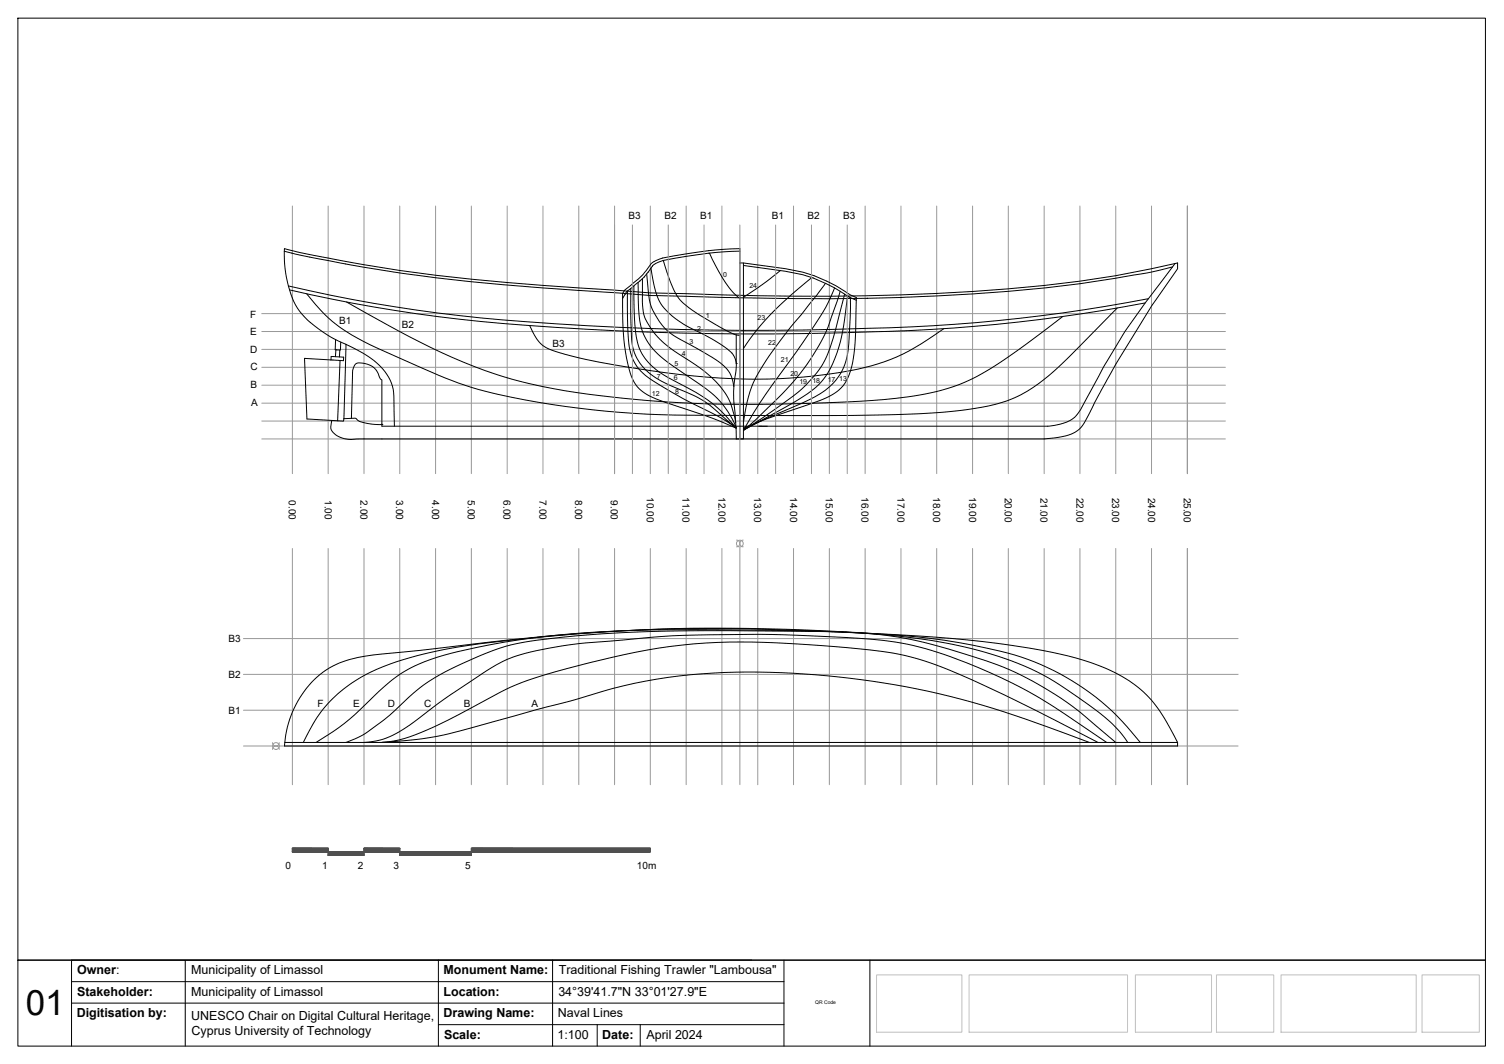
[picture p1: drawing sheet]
<svg xmlns="http://www.w3.org/2000/svg" width="420mm" height="297mm" viewBox="0 0 420 297" stroke-linecap="round" stroke-linejoin="round" font-family="sans-serif">
<g fill="none" stroke="#999" stroke-width=".28">
<path d="M81.7 57.5v74.7M91.7 57.5v74.7M101.7 57.5v74.7M111.7 57.5v74.7M121.7 57.5v74.7M131.7 57.5v74.7M141.7 57.5v74.7M151.7 57.5v74.7M161.7 57.5v74.7M171.7 57.5v74.7v-69.4M181.7 57.5v74.7M191.7 57.5v74.7"/>
<path d="M201.7 57.5v74.7M211.7 57.5v74.7M221.7 57.5v74.7M231.7 57.5v74.7M241.7 57.5v74.7M251.7 57.5v74.7M261.7 57.5v74.7M271.7 57.5v74.7M281.7 57.5v74.7M291.7 57.5v74.7M301.7 57.5v74.7M311.7 57.5v74.7"/>
<path d="M321.7 57.5v74.7M331.7 57.5v74.7zM176.7 62.8v69.4M186.7 62.8v69.4M196.7 62.8v69.4M206.7 62.8v69.4M216.7 62.8v69.4M226.7 62.8v69.4M236.7 62.8v69.4M73.1 87.6h269.2M73.1 92.5h269.2M73.1 97.5h269.2"/>
<path d="M73.1 102.5h269.2M73.1 107.5h269.2M73.1 112.6h269.2M73.1 117.5h269.2M73.1 122.5h269.2M81.7 153.1v66M91.7 153.1v66M101.7 153.1v66M111.7 153.1v66M121.7 153.1v66M131.7 153.1v66M141.7 153.1v66"/>
<path d="M151.7 153.1v66M161.7 153.1v66M171.7 153.1v66M181.7 153.1v66M191.7 153.1v66M201.7 153.1v66M205.7 150.8a.94 .94 0 0 1 1 .9 .94 .94 0 0 1-1 1M206.7 152.9v66.2M207.6 150.8a.94 .94 0 0 0-.9 .9 .94 .94 0 0 0 .9 1M211.7 153.1v66M221.7 153.1v66M231.7 153.1v66"/>
<path d="M241.7 153.1v66M251.7 153.1v66M261.7 153.1v66M271.7 153.1v66M281.7 153.1v66M291.7 153.1v66M301.7 153.1v66M311.7 153.1v66M321.7 153.1v66M331.7 153.1v66zM68 178.3h277.9M68 188.3h277.9"/>
<path d="M68 198.3h277.9M68 208.3h277.9M76.1 209.2a.94 .94 0 0 1 1-.9 .94 .94 0 0 1 .9 .9M76.1 207.3a.94 .94 0 0 0 1 1 .94 .94 0 0 0 .9-1"/>
<circle cx="206.7" cy="151.8" r=".95"/>
<circle cx="77.1" cy="208.3" r=".94"/>
</g>
<!-- layer: Line (0.25) -->
<g fill="none" stroke="#000" stroke-width=".28">
<path d="M79.4 70.1l4.8 1.2 11 2.2 16.5 2.7 19.2 2.4 16.4 1.4 34.9 2.5 37.8 .8h22.2M79.5 69.4l4.5 1.2 10 1.9a445.4 445.4 0 0 0 57.7 7.2l30 2.1 10 .2a721.9 721.9 0 0 0 100-2.3 280.7 280.7 0 0 0 37.3-6.3v1.6l-7.2 10.2-9.5 15.5-7.3 13.3a15.9 15.9 0 0 1-4.3 6.4 14.9 14.9 0 0 1-7 2l-2 .1h-191.1a10.1 10.1 0 0 1-6-.6 3.1 3.1 0 0 1-1.8-4.5l3.2 .2 .7-21.4a33.1 33.1 0 0 1-13.6-10.1 31.4 31.4 0 0 1-3.6-16.7zM80.6 79.8a429.7 429.7 0 0 0 74.6 10.6 870.2 870.2 0 0 0 117.5-.3 459.7 459.7 0 0 0 48.1-6.7M177.1 79.8v4.2a40 40 0 0 0 1.5 13.3 18.5 18.5 0 0 0 9.8 9 46.3 46.3 0 0 1 12.8 8.2l4.5 5a205.1 205.1 0 0 0-21.6-7.8 11.2 11.2 0 0 1-7.7-6.6 56.7 56.7 0 0 1-2.5-19.3v-3.8l.2-.3a4.1 4.1 0 0 1 2-2l3.4-2.9 2.4-3.2a7.4 7.4 0 0 1 3.2-1.6 115 115 0 0 1 21.6-2.6v53.1M178.3 78.8v1.7a35.8 35.8 0 0 0 1.2 12.1 19.3 19.3 0 0 0 7.4 8.8l6.2 4.2a30.4 30.4 0 0 1 10.3 9.4l1.2 2.1 1 2.2M178.8 78.4l-2.1 1.8a7.8 7.8 0 0 0-2.8 3.1M179.5 77.8v4.8a11.8 11.8 0 0 0 1 6.8 22.8 22.8 0 0 0 9.4 9.6 39.2 39.2 0 0 1 11.8 9.5 21.8 21.8 0 0 1 3.8 9.4M179.9 77.4l-1.1 1.1M180 77.3h.1M180.7 76.5l.4 5.3a16.5 16.5 0 0 0 8.5 12.7 62.3 62.3 0 0 1 12.6 7.6 8.4 8.4 0 0 1 2.8 5.9M181.1 75.9l-1.1 1.4M181.1 75.9h.1"/>
<path d="M181.8 74.9a24.6 24.6 0 0 0 2.9 10 28.4 28.4 0 0 0 11.6 8.3l1.7 .9a20.6 20.6 0 0 1 7.1 5.3l.6 2.1M182.2 74.3l-1.1 1.6M185.3 72.7l-2 .8-1 .8M185.3 72.7a43.3 43.3 0 0 0 4.2 10.5 35 35 0 0 0 8.5 6.3 27.8 27.8 0 0 0 8.2 4.1h.5M198.2 70.7a33.9 33.9 0 0 0 8 12.2l.5 .3M206.7 70.1a115.1 115.1 0 0 0-21.4 2.6M206.7 73.4h1v49.1h-2M207.7 73.4l11.8 1.6a42.9 42.9 0 0 1 14 4.8l3.7 2.3 2 1a112.3 112.3 0 0 1-1 18.1 11.8 11.8 0 0 1-7.5 9.9l-3.4 1.3a255.8 255.8 0 0 0-19.6 7.1M207.7 74.1l11.7 1.6a39 39 0 0 1 17.1 6.8M218 75.5l-3.8 3-6.5 4.6M226.8 77.5a83 83 0 0 0-19.1 19.8M230.6 79.1l-5.9 7.6a107.6 107.6 0 0 0-14.2 20.1 41 41 0 0 0-2.8 11.2"/>
<path d="M327.6 74.5l-7 1.7-18.8 3a509.2 509.2 0 0 1-47.7 3.7l-11.7 .4M328.3 73.6l-8.3 10.9-5.7 8-6.2 10.2a108.2 108.2 0 0 1-7.5 13.4 12.6 12.6 0 0 1-7.9 2.9h-186v-12.9a1.84 1.84 0 0 1-1-1.7 5.4 5.4 0 0 0-6.3-2.8 3.9 3.9 0 0 0-.9 2.3l-.3 12.9M80.9 80.9a427.4 427.4 0 0 0 74.2 10.5 861.3 861.3 0 0 0 117.3-.3 464.8 464.8 0 0 0 47.5-6.5M85.7 82a44.3 44.3 0 0 0 19.4 15l5.3 2.4a159 159 0 0 0 23.1 9.3 252.9 252.9 0 0 0 66.3 7.3 1100.9 1100.9 0 0 0 57.3-.5 89.3 89.3 0 0 0 24.6-3.7 43.9 43.9 0 0 0 15.6-10.8l14.8-15M92.5 99.5l3.5 .2-.1 1-3.4-.2zM93.7 94.8l-.1 2.8 1.5 .1 .1-2.2M93.8 97.7l-.1 1.9M94.9 97.7l-.1 1.9M96.7 96.1a26.5 26.5 0 0 1 10.9 7.8 11.4 11.4 0 0 1 2.4 7.5l.2 7.6M96.8 84.3a249.5 249.5 0 0 0 38.6 19.1l1.6 .6a146.1 146.1 0 0 0 33.9 6.8 370.2 370.2 0 0 0 59.5 1.7 160.8 160.8 0 0 0 29.6-2.8 53.7 53.7 0 0 0 20.9-9.6l16-11.7M148 90.9l.8 1.8a9.3 9.3 0 0 0 7.3 5.7 243.8 243.8 0 0 0 51.1 7.4 133.5 133.5 0 0 0 38-4.2 59.7 59.7 0 0 0 18.5-9.8M176.2 80.5v2.6a62.3 62.3 0 0 0 .8 14.5 15.1 15.1 0 0 0 8.5 9.2l1.6 .8a45.8 45.8 0 0 1 10 4.7l8.6 7.2a77.4 77.4 0 0 0-13.5-7.5 60.6 60.6 0 0 1-13.2-8.4 14 14 0 0 1-3.5-9.4l-.2-12.9"/>
<path d="M205.7 93.5v8M233.2 80.4a51.8 51.8 0 0 1-7.3 12.9l-3.4 4.8a179.9 179.9 0 0 0-14.8 22M234.7 81.3l-1.9 5.7a56.9 56.9 0 0 1-14.2 22.8l-7.5 7.4-3.4 2.9M235.9 82.1l-.4 1.7a111.4 111.4 0 0 1-4.5 15.5 31.5 31.5 0 0 1-10.6 12.1l-7.5 5.4-5.2 3.3M236.5 82.5l2.7 1.3M236.8 82.7l-.2 .9a52.5 52.5 0 0 1-4.7 19.3 20.2 20.2 0 0 1-9 8.7l-15.2 8.5M237.6 83.1l-.5 12.7a16.5 16.5 0 0 1-9.4 15l-4.6 2.2-9.4 4-6 3M92.5 100.5l-7.4-.5 .6 17 7 .4M95 100.6l-.7 16.9M96.1 116.9l3.2-.1a4.4 4.4 0 0 0 3.3 1.4l4.1 .3M106.7 118.5h.1M205.7 101.5h.1"/>
<path d="M205.7 101.5v.9a43.2 43.2 0 0 0-.2 15.1l.2 5M212 119h2.4M87.1 190.4a24.3 24.3 0 0 1 15-7.2l15.2-1.6a634.8 634.8 0 0 1 76.4-6.1 1009.5 1009.5 0 0 1 76.3 3.1 169.2 169.2 0 0 1 34.8 6.4 35.1 35.1 0 0 1 20 14.7l4.2 7.6v1h-249.5a28.9 28.9 0 0 1 7.6-17.9zM79.6 207.3h249.4M84.7 207.3a38.7 38.7 0 0 1 24.2-21.9 126.9 126.9 0 0 1 29-6.1 551.6 551.6 0 0 1 124.2-.8 147.2 147.2 0 0 1 25.1 5.6 69.5 69.5 0 0 1 31.4 23.2M88.3 207.3a68 68 0 0 0 16.3-13.1 40.4 40.4 0 0 1 21.3-11.8 242.3 242.3 0 0 1 56.7-6.5 1357.8 1357.8 0 0 1 49.5 .4 178.5 178.5 0 0 1 41.5 5.3 76.8 76.8 0 0 1 27.3 12.9 58.3 58.3 0 0 1 11.9 9.7l2.2 3.1M96.7 207.3a27.6 27.6 0 0 0 9.3-5.4l2.9-2.2a73.9 73.9 0 0 1 10.9-9.4 101.3 101.3 0 0 1 23.1-10.3 238.3 238.3 0 0 1 39.5-3.7 1075.7 1075.7 0 0 1 46.9 0 118.2 118.2 0 0 1 42.5 7 90.1 90.1 0 0 1 34.4 19.3l5.5 4.7M101.6 207.3a22 22 0 0 0 12.8-4.9l1.4-1a194.7 194.7 0 0 1 18.4-13 40.5 40.5 0 0 1 19.2-7.5 146.5 146.5 0 0 1 20.7-2.2 348.8 348.8 0 0 1 48.4-1.4 260.3 260.3 0 0 1 27.7 1.9 111 111 0 0 1 29.5 10 123.8 123.8 0 0 1 18 10.3l11.5 7.8M106.6 207.3l.8-.1a36.9 36.9 0 0 0 13.3-4l7.4-3.7 8.7-4.7a77.7 77.7 0 0 1 21.5-8.1 187.6 187.6 0 0 1 42-7.3 315.4 315.4 0 0 1 50.9 3.3 99.4 99.4 0 0 1 23.2 8.4l14.8 7.2 17.5 9M111.7 207.2l-5 .1a99.3 99.3 0 0 0 24.9-4.1l18.2-5.1a289.7 289.7 0 0 0 21.3-5.9 168.8 168.8 0 0 1 56.8-3.8 229.3 229.3 0 0 1 64.6 14.5l11.8 4.4"/>
</g>
<g fill="#4d4d4d" stroke="#4d4d4d" stroke-width=".28">
<path d="M81.7 236.8h10zM81.7 236.8h10z"/>
<path d="M81.7 236.8l10 .1zM81.7 236.8l10 .1z"/>
<path d="M81.7 236.9h10zM81.7 236.9h10z"/>
<path d="M81.7 236.9l10 .2v-.2zM81.7 236.9l10 .2h-10z"/>
<path d="M81.7 237.1l10 .4v-.4zM81.7 237.1l10 .4h-10z"/>
<path d="M81.7 237.5l10 .2v-.2zM81.7 237.5l10 .2h-10z"/>
<path d="M81.7 237.7l10 .1zM81.7 237.7l10 .1z"/>
<path d="M81.7 237.8h10zM81.7 237.8h10z"/>
<path d="M81.7 237.8h10zM81.7 237.8h10z"/>
<path d="M131.9 236.8h49.8zM131.7 236.8h50z"/>
<path d="M101.7 236.8h10zM101.7 236.8h10z"/>
<path d="M101.7 236.8l10 .1zM101.7 236.8l10 .1z"/>
<path d="M101.7 236.9h10zM101.7 236.9h10z"/>
<path d="M131.7 236.8l50 .2v-.2zM131.7 236.8l50 .2h-50z"/>
<path d="M101.7 236.9l10 .2v-.2zM101.7 236.9l10 .2h-10z"/>
<path d="M101.7 237.1l10 .4v-.4zM101.7 237.1l10 .4h-10z"/>
<path d="M131.7 237l50 .6v-.6zM131.7 237l50 .6h-50z"/>
<path d="M101.7 237.5l10 .2v-.2zM101.7 237.5l10 .2h-10z"/>
<path d="M101.7 237.7l10 .1zM101.7 237.7l10 .1z"/>
<path d="M101.7 237.8h10zM101.7 237.8h10z"/>
<path d="M131.7 237.6l50 .2v-.2zM131.7 237.6l50 .2h-50z"/>
<path d="M131.7 237.8h49.8zM131.7 237.8h50z"/>
<path d="M101.7 237.8h10zM101.7 237.8h10z"/>
<path d="M91.7 237.8h10zM91.7 237.8h10z"/>
<path d="M111.7 237.8h20zM111.7 237.8h20z"/>
<path d="M91.7 237.8l10 .1zM91.7 237.8l10 .1z"/>
<path d="M91.7 237.9l10 .1zM91.7 237.9l10 .1z"/>
<path d="M91.7 238l10 .1v-.1zM91.7 238l10 .1h-10z"/>
<path d="M111.7 237.8l20 .4v-.4zM111.7 237.8l20 .4h-20z"/>
<path d="M111.7 238.2l20 .3v-.3zM111.7 238.2l20 .3h-20z"/>
<path d="M91.7 238.1l10 .4v-.4zM91.7 238.1l10 .4h-10z"/>
<path d="M91.7 238.5l10 .2v-.2zM91.7 238.5l10 .2h-10z"/>
<path d="M91.7 238.7l10 .1zM91.7 238.7l10 .1z"/>
<path d="M111.7 238.5l20 .3v-.3zM111.7 238.5l20 .3h-20z"/>
<path d="M91.7 238.8h10zM91.7 238.8h10z"/>
<path d="M111.7 238.8h20zM111.7 238.8h20z"/>
<path d="M91.7 238.8h10zM91.7 238.8h10z"/>
</g>
<path d="M81.7 236.8h10v1h-10zM91.7 237.8h10v1h-10zM101.7 236.8h10v1h-10zM111.7 237.8h20v1h-20zM131.7 236.8h50v1h-50z" fill="none" stroke="#4d4d4d" stroke-width=".28"/>
<!-- layer: Line (0.05) -->
<g fill="none" stroke="#000" stroke-width=".28">
<path d="M5 5.1h410v262.9h-410zM242.2 83.3h.2M5 268h410v24h-410zM20 274.1h199M51.8 268v24M122.5 268v24M154.4 268v24M210 268h-190v24M219 268v24M243 268v24M20 280h199M122.5 286.1h96.5"/>
<path d="M166.8 286.1v5.9M178.9 286.1v5.9"/>
</g>
<!-- layer: Line (white) -->
<path d="M244.9 272.2h23.8v16h-23.8zM270.7 272.2h44.3v16h-44.3zM317.2 272.2h21.3v16h-21.3zM339.8 272.2h16v16h-16zM357.9 272.2h37.7v16h-37.7zM397.3 272.2h16v16h-16z" fill="none" stroke="#c0c0c0" stroke-width=".28"/>
<text font-size="9.8" x="7.2" y="283.3">01</text>
<g font-size="3.5">
<text x="21.5" y="272">Owner:</text>
<text x="53.4" y="272">Municipality of Limassol</text>
<text x="123.9" y="272">Monument Name:</text>
<text x="156.1" y="272">Traditional Fishing Trawler &quot;Lambousa&quot;</text>
<text x="21.5" y="278">Stakeholder:</text>
<text x="53.4" y="278">Municipality of Limassol</text>
<text x="123.9" y="277.9">Location:</text>
<text x="156" y="278">34°39'41.7&quot;N 33°01'27.9&quot;E</text>
<text x="21.4" y="284">Digitisation by:</text>
<text x="53.4" y="284.7">UNESCO Chair on Digital Cultural Heritage,</text>
<text x="123.9" y="284">Drawing Name:</text>
<text x="155.9" y="284">Naval Lines</text>
<text x="53.5" y="288.9">Cyprus University of Technology</text>
<text x="124" y="290">Scale:</text>
<text x="155.7" y="290">1:100</text>
<text x="168.3" y="289.9">Date:</text>
<text x="180.6" y="290">April 2024</text>
</g>
<g font-size="2.8">
<text x="175.6" y="61.2">B3</text>
<text x="185.6" y="61.2">B2</text>
<text x="195.6" y="61.2">B1</text>
<text x="215.6" y="61.2">B1</text>
<text x="225.6" y="61.2">B2</text>
<text x="235.6" y="61.2">B3</text>
<text x="69.9" y="88.8">F</text>
<text x="69.9" y="93.5">E</text>
<text x="94.7" y="90.4">B1</text>
<text x="112.3" y="91.6">B2</text>
<text x="69.9" y="98.7">D</text>
<text x="154.3" y="96.9">B3</text>
<text x="70" y="103.3">C</text>
<text x="69.9" y="108.3">B</text>
<text x="70.1" y="113.2">A</text>
<text x="80.7" y="139.7" transform="rotate(90 80.7 139.7)">0.00</text>
<text x="90.7" y="139.6" transform="rotate(90 90.7 139.6)">1.00</text>
<text x="100.7" y="139.7" transform="rotate(90 100.7 139.7)">2.00</text>
<text x="110.7" y="139.7" transform="rotate(90 110.7 139.7)">3.00</text>
<text x="120.7" y="139.7" transform="rotate(90 120.7 139.7)">4.00</text>
<text x="130.7" y="139.7" transform="rotate(90 130.7 139.7)">5.00</text>
<text x="140.7" y="139.7" transform="rotate(90 140.7 139.7)">6.00</text>
<text x="150.7" y="139.7" transform="rotate(90 150.7 139.7)">7.00</text>
<text x="160.7" y="139.7" transform="rotate(90 160.7 139.7)">8.00</text>
<text x="170.7" y="139.7" transform="rotate(90 170.7 139.7)">9.00</text>
<text x="180.7" y="138.8" transform="rotate(90 180.7 138.8)">10.00</text>
<text x="190.7" y="138.8" transform="rotate(90 190.7 138.8)">11.00</text>
<text x="200.7" y="138.8" transform="rotate(90 200.7 138.8)">12.00</text>
<text x="210.7" y="138.8" transform="rotate(90 210.7 138.8)">13.00</text>
<text x="220.7" y="138.8" transform="rotate(90 220.7 138.8)">14.00</text>
<text x="230.7" y="138.8" transform="rotate(90 230.7 138.8)">15.00</text>
<text x="240.7" y="138.8" transform="rotate(90 240.7 138.8)">16.00</text>
<text x="250.7" y="138.8" transform="rotate(90 250.7 138.8)">17.00</text>
<text x="260.7" y="138.8" transform="rotate(90 260.7 138.8)">18.00</text>
<text x="270.7" y="138.8" transform="rotate(90 270.7 138.8)">19.00</text>
<text x="280.7" y="138.9" transform="rotate(90 280.7 138.9)">20.00</text>
<text x="290.7" y="138.9" transform="rotate(90 290.7 138.9)">21.00</text>
<text x="300.7" y="138.9" transform="rotate(90 300.7 138.9)">22.00</text>
<text x="310.7" y="138.9" transform="rotate(90 310.7 138.9)">23.00</text>
<text x="320.7" y="138.9" transform="rotate(90 320.7 138.9)">24.00</text>
<text x="330.7" y="138.9" transform="rotate(90 330.7 138.9)">25.00</text>
<text x="63.8" y="179.3">B3</text>
<text x="63.8" y="189.3">B2</text>
<text x="88.7" y="197.3">F</text>
<text x="98.6" y="197.3">E</text>
<text x="108.4" y="197.3">D</text>
<text x="118.5" y="197.3">C</text>
<text x="129.5" y="197.3">B</text>
<text x="148.5" y="197.3">A</text>
<text x="63.8" y="199.3">B1</text>
<text x="79.8" y="242.5">0</text>
<text x="90" y="242.5">1</text>
<text x="100" y="242.5">2</text>
<text x="109.9" y="242.5">3</text>
<text x="129.9" y="242.5">5</text>
<text x="177.9" y="242.5">10m</text>
</g>
<g font-size="2">
<text x="202" y="77.3">0</text>
<text x="209.4" y="80.5">24</text>
<text x="197.2" y="88.8">1</text>
<text x="211.6" y="89.2">23</text>
<text x="192.6" y="95.9">3</text>
<text x="194.8" y="92.3">2</text>
<text x="190.5" y="99.3">4</text>
<text x="214.6" y="96.3">22</text>
<text x="218.2" y="101.1">21</text>
<text x="183.5" y="105.7">7</text>
<text x="188.3" y="106.2">6</text>
<text x="188.5" y="102.2">5</text>
<text x="220.8" y="105">20</text>
<text x="223.3" y="107.2">19</text>
<text x="226.9" y="107">18</text>
<text x="231.2" y="106.7">17</text>
<text x="234.4" y="106.3">13</text>
<text x="182.1" y="110.6">12</text>
<text x="188.6" y="110.1">8</text>
</g>
<text font-size="1.4" x="227.8" y="280.4">QR Code</text>
</svg>
